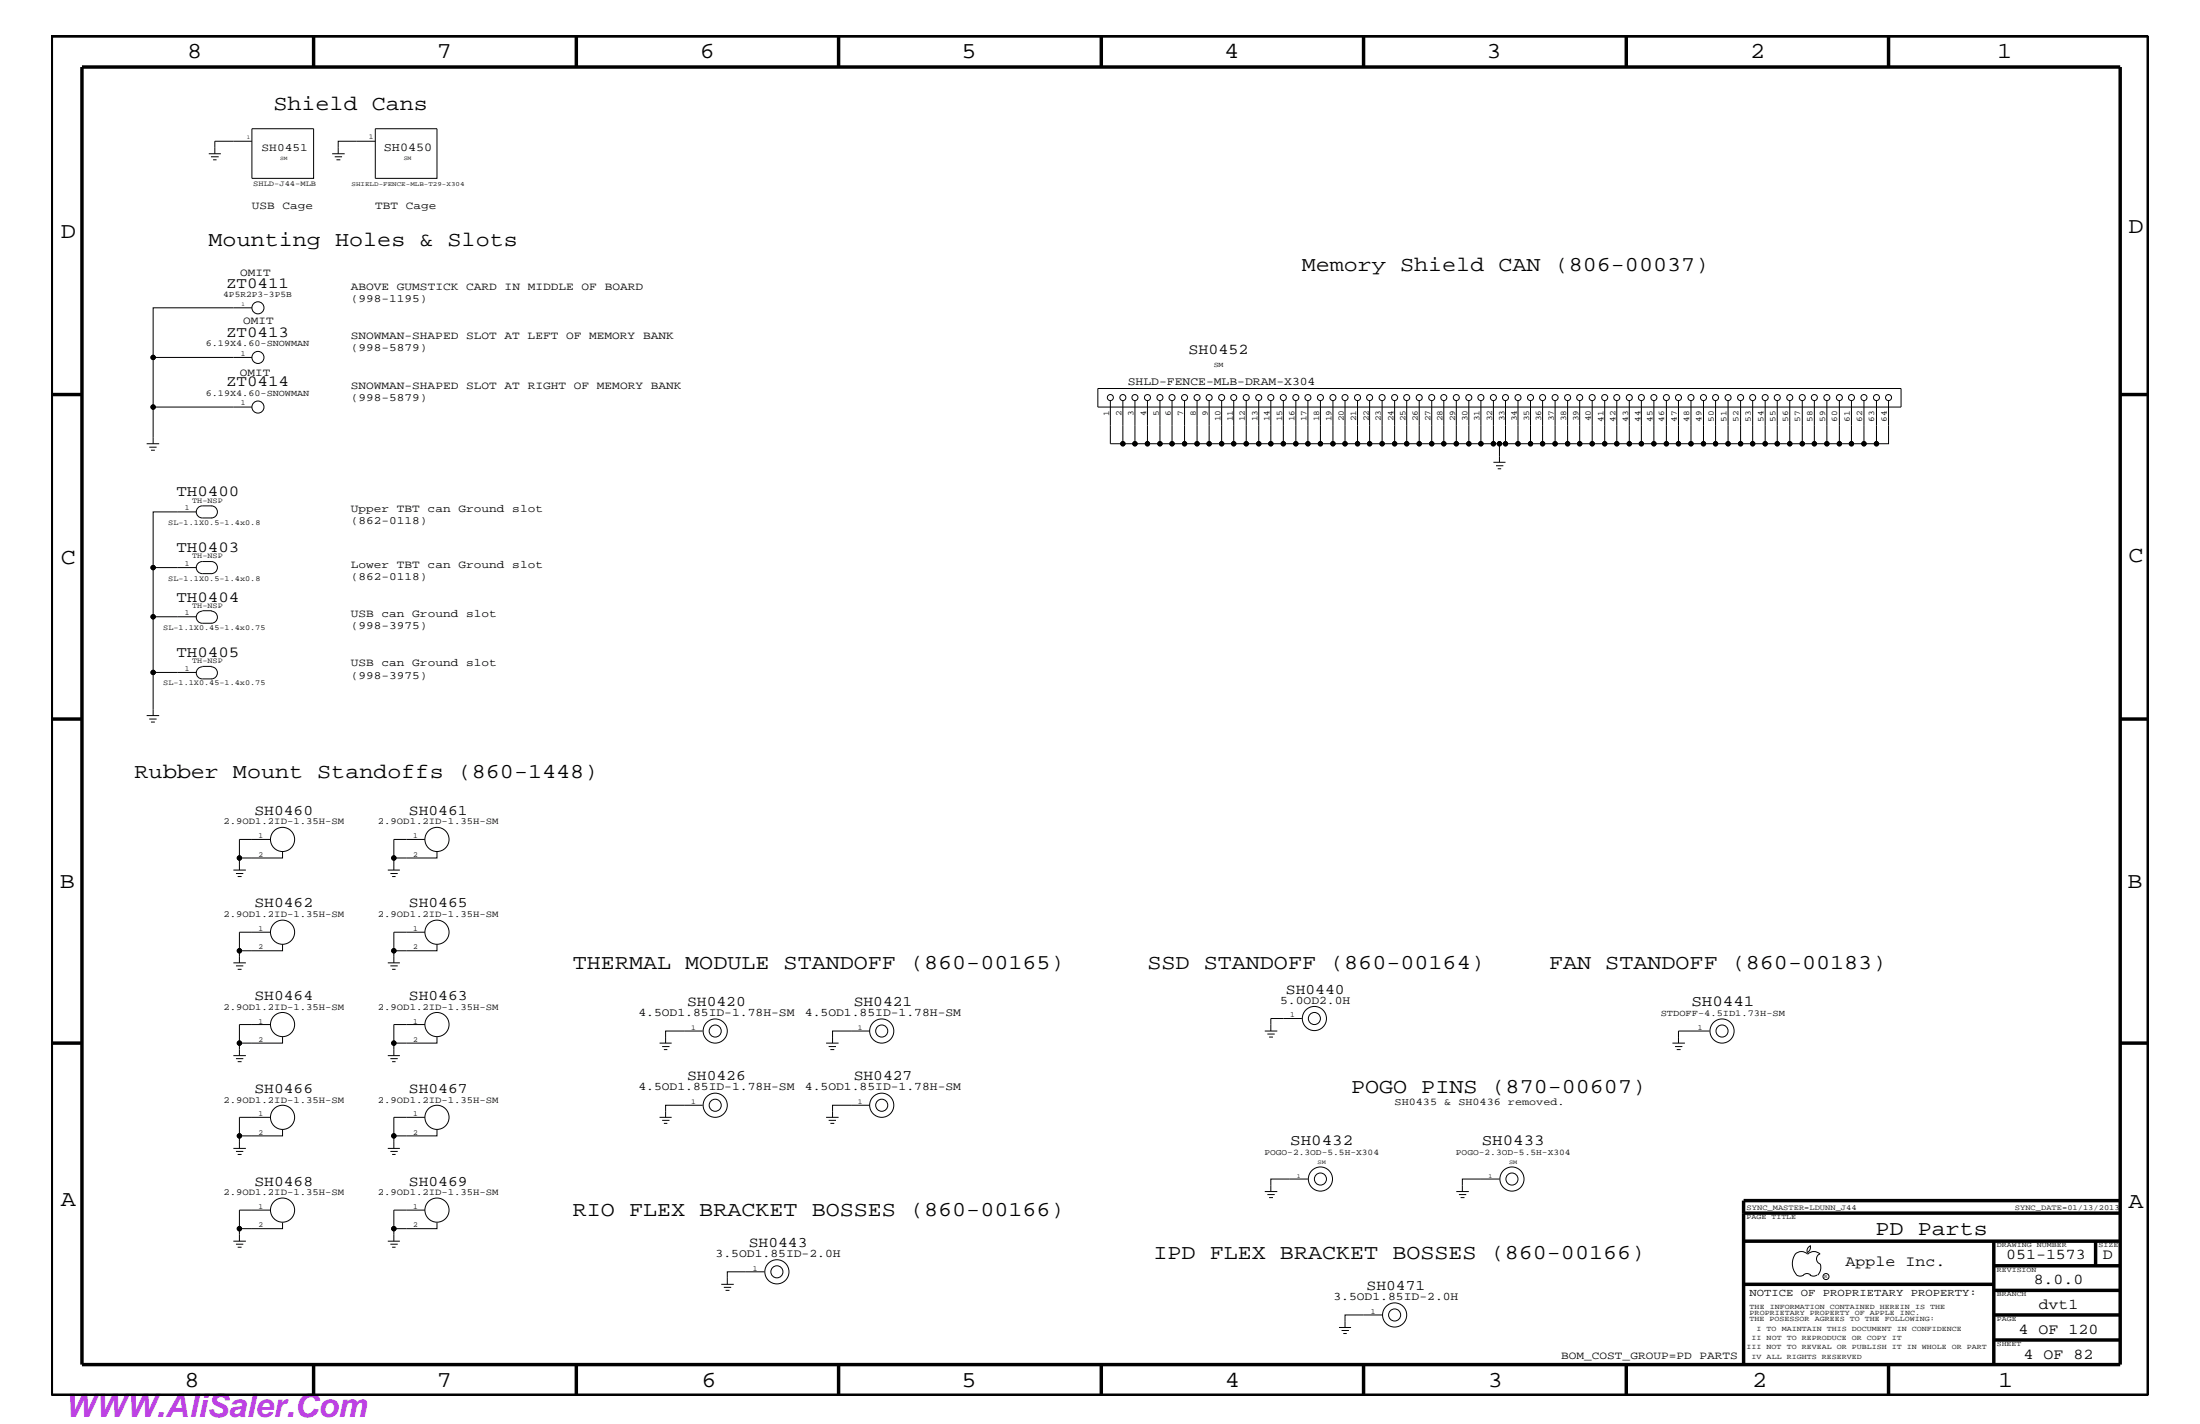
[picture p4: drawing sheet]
<svg xmlns="http://www.w3.org/2000/svg" width="432mm" height="279mm" viewBox="0 0 432 279" stroke-linecap="round" stroke-linejoin="round" font-family="sans-serif">
<g fill="none" stroke="#000" stroke-width=".2">
<path d="M41 30.2h2.3M41.4 30.8h1.5M41.8 31.4h.7M49.4 27.7h-7.2v2.5M49.4 25.3h12.2v9.7h-12.2zM65.2 30.2h2.4M65.7 30.8h1.4M66 31.4h.8M73.7 27.7h-7.3v2.5M73.7 25.3h12.1v9.7h-12.1zM49.4 79.9h-19.3v7.2M49.4 70.1h-19.3v9.8"/>
<path d="M49.4 60.4h-19.3v9.7M215.5 76.2h157.6v3.7h-157.6zM217.9 78.6v8.5h2.5M220.4 78.6v8.5h2.4M222.8 78.6v8.5h2.4M225.2 78.6v8.5M227.7 78.6v8.5h2.3M230 78.6v8.5M232.5 78.6v8.5h2.4M234.9 78.6v8.5h2.4M237.3 78.6v8.5M239.8 78.6v8.5h2.3"/>
<path d="M242.1 78.6v8.5M244.6 78.6v8.5h2.5M247.1 78.6v8.5M249.4 78.6v8.5h2.5M251.9 78.6v8.5h2.4M254.3 78.6v8.5M256.7 78.6v8.5h2.5M259.2 78.6v8.5M261.6 78.6v8.5h2.4M264 78.6v8.5h2.4M266.4 78.6v8.5h2.4M268.8 78.6v8.5"/>
<path d="M271.3 78.6v8.5h2.4M273.7 78.6v8.5M276.1 78.6v8.5h2.5M278.6 78.6v8.5h2.4M281 78.6v8.5M283.4 78.6v8.5h2.4M285.8 78.6v8.5M288.3 78.6v8.5h2.4M290.7 78.6v8.5h2.4M293.1 78.6v8.5h1.2v3.6M295.5 78.6v8.5h-1.2M297.9 78.6v8.5h-2.4"/>
<path d="M300.4 78.6v8.5h-2.5M302.8 78.6v8.5h-2.4M305.2 78.6v8.5h-2.4M307.7 78.6v8.5h-2.5M310 78.6v8.5h-2.3M312.5 78.6v8.5h-2.5M315 78.6v8.5h-2.5M317.3 78.6v8.5h-2.3M319.8 78.6v8.5h-2.5M322.2 78.6v8.5h-2.4M324.6 78.6v8.5h-2.4M327.1 78.6v8.5h-2.5"/>
<path d="M329.4 78.6v8.5h-2.3M331.9 78.6v8.5h-2.5M334.3 78.6v8.5h-2.4M336.7 78.6v8.5h-2.4M339.2 78.6v8.5h-2.5M341.6 78.6v8.5h-2.4M344 78.6v8.5h-2.4M346.5 78.6v8.5h-2.5M348.8 78.6v8.5h-2.3M351.3 78.6v8.5h-2.5M353.7 78.6v8.5h-2.4M356.1 78.6v8.5h-2.4"/>
<path d="M358.6 78.6v8.5h-2.5M361 78.6v8.5h-2.4M363.4 78.6v8.5h-2.4M365.8 78.6v8.5h-2.4M368.3 78.6v8.5h-2.5M370.7 78.6v8.5h-2.4M28.8 87.1h2.4M29.3 87.7h1.4M29.6 88.3h.8M41.5 99.3a1.19 1.19 0 0 1 1.2 1.1 1.19 1.19 0 0 1-1.2 1.2M41.6 99.3h-1.9a1.19 1.19 0 0 0-1.2 1.1 1.19 1.19 0 0 0 1.2 1.2h1.9M225.2 87.1h2.5"/>
<path d="M230 87.1h2.5M237.3 87.1h2.5M242.1 87.1h2.5M247.1 87.1h2.3M254.3 87.1h2.4M259.2 87.1h2.4M268.8 87.1h2.5M273.7 87.1h2.4M281 87.1h2.4M285.8 87.1h2.5M293.1 90.7h2.4M293.6 91.4h1.5"/>
<path d="M294 92h.6M38.5 111.4h-8.4v9.6M38.5 100.4h-8.4v11M39.7 119.9a1.19 1.19 0 0 0-1.2 1.2 1.19 1.19 0 0 0 1.2 1.2h1.9M39.7 119.8h1.9M41.5 119.9a1.19 1.19 0 0 1 1.2 1.2 1.19 1.19 0 0 1-1.2 1.2M41.5 110.2a1.19 1.19 0 0 1 1.2 1.2 1.19 1.19 0 0 1-1.2 1.2M41.6 110.2h-1.9a1.19 1.19 0 0 0-1.2 1.2 1.19 1.19 0 0 0 1.2 1.2h1.9M30.1 131.9v8.5M38.5 121h-8.4v10.9h8.4M39.7 130.8a1.19 1.19 0 0 0-1.2 1.2 1.19 1.19 0 0 0 1.2 1.2h1.9M39.7 130.8h1.9"/>
<path d="M41.5 130.8a1.19 1.19 0 0 1 1.2 1.2 1.19 1.19 0 0 1-1.2 1.2M28.8 140.4h2.4M29.3 141.1h1.4M29.6 141.7h.8M45.8 170.7h2.5M46.3 171.4h1.5M46.7 172h.7M53.1 164.7h-6.1v3.6M55.5 167.1v1.2h-8.5v2.4M76.1 170.7h2.4M76.6 171.4h1.5M77 172h.6"/>
<path d="M83.4 164.7h-6.1v3.6M85.8 167.1v1.2h-8.5v2.4M45.8 188.9h2.5M46.3 189.5h1.5M46.7 190.2h.7M53.1 182.9h-6.1v3.6M55.5 185.3v1.2h-8.5v2.4M76.1 188.9h2.4M76.6 189.5h1.5M77 190.2h.6M83.4 182.9h-6.1v3.6M85.8 185.3v1.2h-8.5v2.4"/>
<path d="M255.5 199.8h-6.1v2.5M45.8 207.1h2.5M46.3 207.7h1.5M46.7 208.3h.7M53.1 219.2h-6.1v3.7M53.1 201h-6.1v3.7M55.5 203.5v1.2h-8.5v2.4M76.1 207.1h2.4M76.6 207.7h1.5M77 208.3h.6M83.4 219.2h-6.1v3.7M83.4 201h-6.1v3.7"/>
<path d="M85.8 203.5v1.2h-8.5v2.4M129.5 219.2h2.3M129.5 204.7h2.3M130 219.8h1.4M130 205.3h1.4M130.3 205.9h.7M137.9 216.9h-7.3v2.3M137.9 202.3h-7.3v2.4M162.1 219.2h2.5M162.1 204.7h2.5M162.6 219.8h1.5M162.6 205.3h1.5"/>
<path d="M163 205.9h.7M170.7 216.9h-7.3v2.3M170.7 202.3h-7.3v2.4M248.2 202.3h2.5M248.8 202.9h1.4M249.1 203.5h.8M328.3 204.7h2.4M328.8 205.3h1.4M329.1 205.9h.8M335.5 202.3h-6.1v2.4M45.8 225.3h2.5M46.3 225.9h1.5"/>
<path d="M46.7 226.5h.7M53.1 237.4h-6.1v3.7M55.5 221.7v1.2h-8.5v2.4M55.5 239.9v1.2h-8.5v2.4M76.1 225.3h2.4M76.6 225.9h1.5M77 226.5h.6M83.4 237.4h-6.1v3.7M85.8 221.7v1.2h-8.5v2.4M85.8 239.9v1.2h-8.5v2.4M130.3 220.4h.7M163 220.4h.7"/>
<path d="M248.2 233.8h2.5M248.8 234.4h1.4M249.1 235h.8M256.7 231.3h-7.3v2.5M285.8 233.8h2.5M286.3 234.4h1.5M286.7 235h.7M294.3 231.3h-7.3v2.5M45.8 243.5h2.5M46.3 244.1h1.5M46.7 244.7h.7M76.1 243.5h2.4"/>
<path d="M76.6 244.1h1.5M77 244.7h.6M141.6 252h2.4M142.1 252.6h1.4M142.4 253.2h.8M150 249.5h-7.3v2.5M271.3 258h-7.3v2.5M352.3 246.1a1.69 1.69 0 0 1 2.5 0M352.4 246a3.3 3.3 0 0 0 .2 4.1M352.6 250.2l.7 .2 .7-.2M354 250.2l.7-.3 .7 .3M354.8 246.1a1.69 1.69 0 0 1 2.4 0"/>
<path d="M355.2 250.2l.7 .2 .7-.2M355.3 244.4v.3a1.18 1.18 0 0 1-.6 1.1M355.4 244.4a.99 .99 0 0 0-.6 1.4M357.2 246a1.04 1.04 0 0 0-.7 1 1.04 1.04 0 0 0 .7 1M357.3 248l.1 .7a2.11 2.11 0 0 1-.6 1.5M262.8 260.5h2.4M263.3 261.1h1.5M263.7 261.6h.6"/>
<circle cx="30.1" cy="79.9" r=".42"/>
<circle cx="30.1" cy="70.1" r=".42"/>
<circle cx="50.6" cy="60.4" r="1.19"/>
<circle cx="50.6" cy="70.1" r="1.19"/>
<circle cx="50.6" cy="79.9" r="1.19"/>
<circle cx="217.9" cy="78" r=".59"/>
<circle cx="220.4" cy="78" r=".59"/>
<circle cx="222.8" cy="78" r=".59"/>
<circle cx="225.2" cy="78" r=".59"/>
<circle cx="227.7" cy="78" r=".59"/>
<circle cx="230" cy="78" r=".59"/>
<circle cx="232.5" cy="78" r=".59"/>
<circle cx="234.9" cy="78" r=".59"/>
<circle cx="237.3" cy="78" r=".59"/>
<circle cx="239.8" cy="78" r=".59"/>
<circle cx="242.1" cy="78" r=".59"/>
<circle cx="244.6" cy="78" r=".59"/>
<circle cx="247.1" cy="78" r=".59"/>
<circle cx="249.4" cy="78" r=".59"/>
<circle cx="251.9" cy="78" r=".59"/>
<circle cx="254.3" cy="78" r=".59"/>
<circle cx="256.7" cy="78" r=".59"/>
<circle cx="259.2" cy="78" r=".59"/>
<circle cx="261.6" cy="78" r=".59"/>
<circle cx="264" cy="78" r=".59"/>
<circle cx="266.4" cy="78" r=".59"/>
<circle cx="268.8" cy="78" r=".59"/>
<circle cx="271.3" cy="78" r=".59"/>
<circle cx="273.7" cy="78" r=".59"/>
<circle cx="276.1" cy="78" r=".59"/>
<circle cx="278.6" cy="78" r=".59"/>
<circle cx="281" cy="78" r=".59"/>
<circle cx="283.4" cy="78" r=".59"/>
<circle cx="285.8" cy="78" r=".59"/>
<circle cx="288.3" cy="78" r=".59"/>
<circle cx="290.7" cy="78" r=".59"/>
<circle cx="293.1" cy="78" r=".59"/>
<circle cx="295.5" cy="78" r=".59"/>
<circle cx="297.9" cy="78" r=".59"/>
<circle cx="300.4" cy="78" r=".59"/>
<circle cx="302.8" cy="78" r=".59"/>
<circle cx="305.2" cy="78" r=".59"/>
<circle cx="307.7" cy="78" r=".59"/>
<circle cx="310" cy="78" r=".59"/>
<circle cx="312.5" cy="78" r=".59"/>
<circle cx="315" cy="78" r=".59"/>
<circle cx="317.3" cy="78" r=".59"/>
<circle cx="319.8" cy="78" r=".59"/>
<circle cx="322.2" cy="78" r=".59"/>
<circle cx="324.6" cy="78" r=".59"/>
<circle cx="327.1" cy="78" r=".59"/>
<circle cx="329.4" cy="78" r=".59"/>
<circle cx="331.9" cy="78" r=".59"/>
<circle cx="334.3" cy="78" r=".59"/>
<circle cx="336.7" cy="78" r=".59"/>
<circle cx="339.2" cy="78" r=".59"/>
<circle cx="341.6" cy="78" r=".59"/>
<circle cx="344" cy="78" r=".59"/>
<circle cx="346.5" cy="78" r=".59"/>
<circle cx="348.8" cy="78" r=".59"/>
<circle cx="351.3" cy="78" r=".59"/>
<circle cx="353.7" cy="78" r=".59"/>
<circle cx="356.1" cy="78" r=".59"/>
<circle cx="358.6" cy="78" r=".59"/>
<circle cx="361" cy="78" r=".59"/>
<circle cx="363.4" cy="78" r=".59"/>
<circle cx="365.8" cy="78" r=".59"/>
<circle cx="368.3" cy="78" r=".59"/>
<circle cx="370.7" cy="78" r=".59"/>
<circle cx="220.4" cy="87.1" r=".42"/>
<circle cx="222.8" cy="87.1" r=".42"/>
<circle cx="225.2" cy="87.1" r=".42"/>
<circle cx="227.7" cy="87.1" r=".42"/>
<circle cx="230" cy="87.1" r=".42"/>
<circle cx="232.5" cy="87.1" r=".42"/>
<circle cx="234.9" cy="87.1" r=".42"/>
<circle cx="237.3" cy="87.1" r=".42"/>
<circle cx="239.8" cy="87.1" r=".42"/>
<circle cx="242.1" cy="87.1" r=".42"/>
<circle cx="244.6" cy="87.1" r=".42"/>
<circle cx="247.1" cy="87.1" r=".42"/>
<circle cx="249.4" cy="87.1" r=".42"/>
<circle cx="251.9" cy="87.1" r=".42"/>
<circle cx="254.3" cy="87.1" r=".42"/>
<circle cx="256.7" cy="87.1" r=".42"/>
<circle cx="259.2" cy="87.1" r=".42"/>
<circle cx="261.6" cy="87.1" r=".42"/>
<circle cx="264" cy="87.1" r=".42"/>
<circle cx="266.4" cy="87.1" r=".42"/>
<circle cx="268.8" cy="87.1" r=".42"/>
<circle cx="271.3" cy="87.1" r=".42"/>
<circle cx="273.7" cy="87.1" r=".42"/>
<circle cx="276.1" cy="87.1" r=".42"/>
<circle cx="278.6" cy="87.1" r=".42"/>
<circle cx="281" cy="87.1" r=".42"/>
<circle cx="283.4" cy="87.1" r=".42"/>
<circle cx="285.8" cy="87.1" r=".42"/>
<circle cx="288.3" cy="87.1" r=".42"/>
<circle cx="290.7" cy="87.1" r=".42"/>
<circle cx="293.1" cy="87.1" r=".42"/>
<circle cx="294.3" cy="87.1" r=".42"/>
<circle cx="295.5" cy="87.1" r=".42"/>
<circle cx="297.9" cy="87.1" r=".42"/>
<circle cx="300.4" cy="87.1" r=".42"/>
<circle cx="302.8" cy="87.1" r=".42"/>
<circle cx="305.2" cy="87.1" r=".42"/>
<circle cx="307.7" cy="87.1" r=".42"/>
<circle cx="310" cy="87.1" r=".42"/>
<circle cx="312.5" cy="87.1" r=".42"/>
<circle cx="315" cy="87.1" r=".42"/>
<circle cx="317.3" cy="87.1" r=".42"/>
<circle cx="319.8" cy="87.1" r=".42"/>
<circle cx="322.2" cy="87.1" r=".42"/>
<circle cx="324.6" cy="87.1" r=".42"/>
<circle cx="327.1" cy="87.1" r=".42"/>
<circle cx="329.4" cy="87.1" r=".42"/>
<circle cx="331.9" cy="87.1" r=".42"/>
<circle cx="334.3" cy="87.1" r=".42"/>
<circle cx="336.7" cy="87.1" r=".42"/>
<circle cx="339.2" cy="87.1" r=".42"/>
<circle cx="341.6" cy="87.1" r=".42"/>
<circle cx="344" cy="87.1" r=".42"/>
<circle cx="346.5" cy="87.1" r=".42"/>
<circle cx="348.8" cy="87.1" r=".42"/>
<circle cx="351.3" cy="87.1" r=".42"/>
<circle cx="353.7" cy="87.1" r=".42"/>
<circle cx="356.1" cy="87.1" r=".42"/>
<circle cx="358.6" cy="87.1" r=".42"/>
<circle cx="361" cy="87.1" r=".42"/>
<circle cx="363.4" cy="87.1" r=".42"/>
<circle cx="365.8" cy="87.1" r=".42"/>
<circle cx="368.3" cy="87.1" r=".42"/>
<circle cx="30.1" cy="111.4" r=".42"/>
<circle cx="30.1" cy="131.9" r=".42"/>
<circle cx="30.1" cy="121" r=".42"/>
<circle cx="47" cy="168.3" r=".42"/>
<circle cx="55.5" cy="164.7" r="2.37"/>
<circle cx="77.3" cy="168.3" r=".42"/>
<circle cx="85.8" cy="164.7" r="2.37"/>
<circle cx="47" cy="186.5" r=".42"/>
<circle cx="55.5" cy="182.9" r="2.37"/>
<circle cx="77.3" cy="186.5" r=".42"/>
<circle cx="85.8" cy="182.9" r="2.37"/>
<circle cx="258" cy="199.8" r="2.37"/>
<circle cx="258" cy="199.8" r="1.19"/>
<circle cx="47" cy="204.7" r=".42"/>
<circle cx="55.5" cy="201" r="2.37"/>
<circle cx="55.5" cy="219.2" r="2.37"/>
<circle cx="77.3" cy="204.7" r=".42"/>
<circle cx="85.8" cy="201" r="2.37"/>
<circle cx="85.8" cy="219.2" r="2.37"/>
<circle cx="140.4" cy="202.3" r="2.37"/>
<circle cx="140.4" cy="216.9" r="2.37"/>
<circle cx="140.4" cy="202.3" r="1.19"/>
<circle cx="140.4" cy="216.9" r="1.19"/>
<circle cx="173.1" cy="202.3" r="2.37"/>
<circle cx="173.1" cy="216.9" r="2.37"/>
<circle cx="173.1" cy="202.3" r="1.19"/>
<circle cx="173.1" cy="216.9" r="1.19"/>
<circle cx="338" cy="202.3" r="2.37"/>
<circle cx="338" cy="202.3" r="1.19"/>
<circle cx="47" cy="222.9" r=".42"/>
<circle cx="55.5" cy="237.4" r="2.37"/>
<circle cx="77.3" cy="222.9" r=".42"/>
<circle cx="85.8" cy="237.4" r="2.37"/>
<circle cx="259.2" cy="231.3" r="2.37"/>
<circle cx="259.2" cy="231.3" r="1.19"/>
<circle cx="296.8" cy="231.3" r="1.19"/>
<circle cx="296.8" cy="231.3" r="2.37"/>
<circle cx="47" cy="241.1" r=".42"/>
<circle cx="77.3" cy="241.1" r=".42"/>
<circle cx="152.5" cy="249.5" r="2.37"/>
<circle cx="152.5" cy="249.5" r="1.19"/>
<circle cx="273.7" cy="258" r="2.37"/>
<circle cx="273.7" cy="258" r="1.19"/>
<circle cx="358.4" cy="250.5" r=".59"/>
</g>
<g fill="none" stroke="#000" stroke-width=".68" stroke-linecap="butt">
<path d="M10.1 7.1h411.5v266.7h-411.5zM16.1 13.2h400v254.5h-400zM61.6 7.1v6.1M113.1 7.1v6.1M164.6 7.1v6.1M216.2 7.1v6.1M267.6 7.1v6.1M319.2 7.1v6.1M370.7 7.1v6.1M10.1 77.4h6M416.1 77.4h5.5M10.1 141.1h6"/>
<path d="M416.1 141.1h5.5M10.1 204.7h6M416.1 204.7h5.5M342.2 238h73.9M416.1 235.6h-73.9v32.1M342.2 252h49.1M342.2 243.5h73.9M391.3 258h24.8M391.3 253.2h24.8M391.3 248.4h24.8M391.3 243.5v24.2M411.3 243.5v4.9"/>
<path d="M61.6 267.7v6.1M113.1 267.7v6.1M164.6 267.7v6.1M216.2 268v5.8M267.6 267.7v6.1M319.2 267.7v6.1M370.7 267.7v6.1M391.3 262.9h24.8"/>
</g>
<g fill="#000">
<circle cx="30.1" cy="70.1" r=".42"/>
<circle cx="30.1" cy="79.9" r=".42"/>
<circle cx="220.4" cy="87.1" r=".42"/>
<circle cx="222.8" cy="87.1" r=".42"/>
<circle cx="225.2" cy="87.1" r=".42"/>
<circle cx="227.7" cy="87.1" r=".42"/>
<circle cx="230" cy="87.1" r=".42"/>
<circle cx="232.5" cy="87.1" r=".42"/>
<circle cx="234.9" cy="87.1" r=".42"/>
<circle cx="237.3" cy="87.1" r=".42"/>
<circle cx="239.8" cy="87.1" r=".42"/>
<circle cx="242.1" cy="87.1" r=".42"/>
<circle cx="244.6" cy="87.1" r=".42"/>
<circle cx="247.1" cy="87.1" r=".42"/>
<circle cx="249.4" cy="87.1" r=".42"/>
<circle cx="251.9" cy="87.1" r=".42"/>
<circle cx="254.3" cy="87.1" r=".42"/>
<circle cx="256.7" cy="87.1" r=".42"/>
<circle cx="259.2" cy="87.1" r=".42"/>
<circle cx="261.6" cy="87.1" r=".42"/>
<circle cx="264" cy="87.1" r=".42"/>
<circle cx="266.4" cy="87.1" r=".42"/>
<circle cx="268.8" cy="87.1" r=".42"/>
<circle cx="271.3" cy="87.1" r=".42"/>
<circle cx="273.7" cy="87.1" r=".42"/>
<circle cx="276.1" cy="87.1" r=".42"/>
<circle cx="278.6" cy="87.1" r=".42"/>
<circle cx="281" cy="87.1" r=".42"/>
<circle cx="283.4" cy="87.1" r=".42"/>
<circle cx="285.8" cy="87.1" r=".42"/>
<circle cx="288.3" cy="87.1" r=".42"/>
<circle cx="290.7" cy="87.1" r=".42"/>
<circle cx="293.1" cy="87.1" r=".42"/>
<circle cx="294.3" cy="87.1" r=".42"/>
<circle cx="295.5" cy="87.1" r=".42"/>
<circle cx="297.9" cy="87.1" r=".42"/>
<circle cx="300.4" cy="87.1" r=".42"/>
<circle cx="302.8" cy="87.1" r=".42"/>
<circle cx="305.2" cy="87.1" r=".42"/>
<circle cx="307.7" cy="87.1" r=".42"/>
<circle cx="310" cy="87.1" r=".42"/>
<circle cx="312.5" cy="87.1" r=".42"/>
<circle cx="315" cy="87.1" r=".42"/>
<circle cx="317.3" cy="87.1" r=".42"/>
<circle cx="319.8" cy="87.1" r=".42"/>
<circle cx="322.2" cy="87.1" r=".42"/>
<circle cx="324.6" cy="87.1" r=".42"/>
<circle cx="327.1" cy="87.1" r=".42"/>
<circle cx="329.4" cy="87.1" r=".42"/>
<circle cx="331.9" cy="87.1" r=".42"/>
<circle cx="334.3" cy="87.1" r=".42"/>
<circle cx="336.7" cy="87.1" r=".42"/>
<circle cx="339.2" cy="87.1" r=".42"/>
<circle cx="341.6" cy="87.1" r=".42"/>
<circle cx="344" cy="87.1" r=".42"/>
<circle cx="346.5" cy="87.1" r=".42"/>
<circle cx="348.8" cy="87.1" r=".42"/>
<circle cx="351.3" cy="87.1" r=".42"/>
<circle cx="353.7" cy="87.1" r=".42"/>
<circle cx="356.1" cy="87.1" r=".42"/>
<circle cx="358.6" cy="87.1" r=".42"/>
<circle cx="361" cy="87.1" r=".42"/>
<circle cx="363.4" cy="87.1" r=".42"/>
<circle cx="365.8" cy="87.1" r=".42"/>
<circle cx="368.3" cy="87.1" r=".42"/>
<circle cx="30.1" cy="111.4" r=".42"/>
<circle cx="30.1" cy="131.9" r=".42"/>
<circle cx="30.1" cy="121" r=".42"/>
<circle cx="47" cy="168.3" r=".42"/>
<circle cx="77.3" cy="168.3" r=".42"/>
<circle cx="47" cy="186.5" r=".42"/>
<circle cx="77.3" cy="186.5" r=".42"/>
<circle cx="47" cy="204.7" r=".42"/>
<circle cx="77.3" cy="204.7" r=".42"/>
<circle cx="47" cy="222.9" r=".42"/>
<circle cx="77.3" cy="222.9" r=".42"/>
<circle cx="47" cy="241.1" r=".42"/>
<circle cx="77.3" cy="241.1" r=".42"/>
</g>
<text font-size="6.3" fill="#bd42e3" x="12.7" y="278.1">WWW.AliSaler.Com</text>
<g font-size="4.5">
<text x="36.7" y="11.5">8</text>
<text x="85.8" y="11.5">7</text>
<text x="137.3" y="11.5">6</text>
<text x="188.7" y="11.5">5</text>
<text x="240.3" y="11.5">4</text>
<text x="291.8" y="11.5">3</text>
<text x="343.5" y="11.5">2</text>
<text x="392" y="11.5">1</text>
<text x="11.9" y="46.8">D</text>
<text x="417.7" y="45.7">D</text>
<text x="11.9" y="110.6">C</text>
<text x="417.7" y="110.4">C</text>
<text x="11.8" y="174.3">B</text>
<text x="417.6" y="174.2">B</text>
<text x="11.9" y="236.7">A</text>
<text x="417.7" y="237.1">A</text>
<text x="36.2" y="272.1">8</text>
<text x="85.8" y="272.1">7</text>
<text x="137.7" y="272.1">6</text>
<text x="188.7" y="272.1">5</text>
<text x="240.4" y="272.1">4</text>
<text x="292" y="272.1">3</text>
<text x="343.9" y="272.1">2</text>
<text x="392.2" y="272.1">1</text>
</g>
<g font-size="4.1">
<text x="53.7" y="21.6">Shield Cans</text>
<text x="40.9" y="48.3">Mounting Holes &amp; Slots</text>
<text x="255.5" y="53.2">Memory Shield CAN (806-00037)</text>
<text x="26.4" y="152.6">Rubber Mount Standoffs (860-1448)</text>
<text x="112.4" y="190.2">THERMAL MODULE STANDOFF (860-00165)</text>
<text x="225.2" y="190.2">SSD STANDOFF (860-00164)</text>
<text x="304" y="190.2">FAN STANDOFF (860-00183)</text>
<text x="265.2" y="214.4">POGO PINS (870-00607)</text>
<text x="112.4" y="238.6">RIO FLEX BRACKET BOSSES (860-00166)</text>
<text x="368.1" y="242.3">PD Parts</text>
<text x="226.4" y="247.1">IPD FLEX BRACKET BOSSES (860-00166)</text>
</g>
<g font-size="3">
<text x="44.4" y="56.4">ZT0411</text>
<text x="44.4" y="66.2">ZT0413</text>
<text x="233.3" y="69.5">SH0452</text>
<text x="44.4" y="75.8">ZT0414</text>
<text x="34.6" y="97.4">TH0400</text>
<text x="34.6" y="108.3">TH0403</text>
<text x="34.6" y="118.1">TH0404</text>
<text x="34.6" y="128.9">TH0405</text>
<text x="332" y="197.4">SH0441</text>
<text x="253.2" y="224.7">SH0432</text>
<text x="290.8" y="224.7">SH0433</text>
<text x="362.2" y="248.4">Apple Inc.</text>
<text x="393.7" y="247.1">051-1573</text>
<text x="399.2" y="252">8.0.0</text>
<text x="412.7" y="247.1">D</text>
<text x="400.1" y="256.8">dvt1</text>
<text x="396.2" y="261.6">4 OF 120</text>
<text x="397.2" y="266.6">4 OF 82</text>
</g>
<g font-size="2.9">
<text x="50" y="159.9">SH0460</text>
<text x="80.3" y="159.9">SH0461</text>
<text x="50" y="178">SH0462</text>
<text x="80.3" y="178">SH0465</text>
<text x="50" y="196.2">SH0464</text>
<text x="80.3" y="196.2">SH0463</text>
<text x="134.9" y="197.4">SH0420</text>
<text x="167.6" y="197.4">SH0421</text>
<text x="252.4" y="195">SH0440</text>
<text x="50" y="214.4">SH0466</text>
<text x="80.3" y="214.4">SH0467</text>
<text x="134.9" y="211.9">SH0426</text>
<text x="167.6" y="211.9">SH0427</text>
<text x="50" y="232.6">SH0468</text>
<text x="80.3" y="232.6">SH0469</text>
<text x="147" y="244.7">SH0443</text>
<text x="268.2" y="253.2">SH0471</text>
</g>
<text font-size="2.4" x="75.4" y="29.7">SH0450</text>
<g font-size="2.3">
<text x="221.4" y="75.6">SHLD-FENCE-MLB-DRAM-X304</text>
<text x="251.2" y="197">5.0OD2.0H</text>
<text x="125.3" y="199.3">4.5OD1.85ID-1.78H-SM</text>
<text x="158" y="199.3">4.5OD1.85ID-1.78H-SM</text>
<text x="125.3" y="213.9">4.5OD1.85ID-1.78H-SM</text>
<text x="158" y="213.9">4.5OD1.85ID-1.78H-SM</text>
<text x="140.5" y="246.7">3.5OD1.85ID-2.0H</text>
<text x="261.7" y="255.1">3.5OD1.85ID-2.0H</text>
</g>
<g font-size="2.2">
<text x="51.4" y="29.7">SH0451</text>
<text x="49.4" y="41">USB Cage</text>
<text x="73.7" y="41">TBT Cage</text>
<text x="47.2" y="54.1">OMIT</text>
<text x="68.8" y="59.2">(998-1195)</text>
<text x="68.8" y="56.8">ABOVE GUMSTICK CARD IN MIDDLE OF BOARD</text>
<text x="47.8" y="63.5">OMIT</text>
<text x="68.8" y="66.5">SNOWMAN-SHAPED SLOT AT LEFT OF MEMORY BANK</text>
<text x="68.8" y="68.9">(998-5879)</text>
<text x="47.1" y="73.7">OMIT</text>
<text x="68.8" y="76.2">SNOWMAN-SHAPED SLOT AT RIGHT OF MEMORY BANK</text>
<text x="68.8" y="78.6">(998-5879)</text>
<text x="68.8" y="100.4">Upper TBT can Ground slot</text>
<text x="68.8" y="102.9">(862-0118)</text>
<text x="68.8" y="111.4">Lower TBT can Ground slot</text>
<text x="68.8" y="113.7">(862-0118)</text>
<text x="68.8" y="123.5">(998-3975)</text>
<text x="68.8" y="121">USB can Ground slot</text>
<text x="68.8" y="130.8">USB can Ground slot</text>
<text x="68.8" y="133.2">(998-3975)</text>
<text x="306.4" y="266.6">BOM_COST_GROUP=PD PARTS</text>
</g>
<text font-size="2.1" x="343.4" y="254.4">NOTICE OF PROPRIETARY PROPERTY:</text>
<text font-size="2" x="273.7" y="216.9">SH0435 &amp; SH0436 removed.</text>
<g font-size="1.9">
<text x="43.9" y="161.7">2.9OD1.2ID-1.35H-SM</text>
<text x="74.2" y="161.7">2.9OD1.2ID-1.35H-SM</text>
<text x="43.9" y="179.9">2.9OD1.2ID-1.35H-SM</text>
<text x="74.2" y="179.9">2.9OD1.2ID-1.35H-SM</text>
<text x="43.9" y="198.1">2.9OD1.2ID-1.35H-SM</text>
<text x="74.2" y="198.1">2.9OD1.2ID-1.35H-SM</text>
<text x="43.9" y="216.4">2.9OD1.2ID-1.35H-SM</text>
<text x="74.2" y="216.4">2.9OD1.2ID-1.35H-SM</text>
<text x="43.9" y="234.6">2.9OD1.2ID-1.35H-SM</text>
<text x="74.2" y="234.6">2.9OD1.2ID-1.35H-SM</text>
</g>
<g font-size="1.8">
<text x="40.4" y="67.9">6.19X4.60-SNOWMAN</text>
<text x="40.4" y="77.7">6.19X4.60-SNOWMAN</text>
<text x="326" y="199.3">STDOFF-4.5ID1.73H-SM</text>
</g>
<g font-size="1.7">
<text x="43.8" y="58.3">4P5R2P3-3P5B</text>
<text x="217.7" y="81.6" transform="rotate(-90 217.7 81.6)">1</text>
<text x="220.1" y="81.6" transform="rotate(-90 220.1 81.6)">2</text>
<text x="222.5" y="81.6" transform="rotate(-90 222.5 81.6)">3</text>
<text x="225" y="81.6" transform="rotate(-90 225 81.6)">4</text>
<text x="227.4" y="81.6" transform="rotate(-90 227.4 81.6)">5</text>
<text x="229.8" y="81.6" transform="rotate(-90 229.8 81.6)">6</text>
<text x="232.2" y="81.6" transform="rotate(-90 232.2 81.6)">7</text>
<text x="234.7" y="81.6" transform="rotate(-90 234.7 81.6)">8</text>
<text x="237.1" y="81.6" transform="rotate(-90 237.1 81.6)">9</text>
<text x="239.5" y="82.7" transform="rotate(-90 239.5 82.7)">10</text>
<text x="242" y="82.7" transform="rotate(-90 242 82.7)">11</text>
<text x="244.3" y="82.7" transform="rotate(-90 244.3 82.7)">12</text>
<text x="246.8" y="82.7" transform="rotate(-90 246.8 82.7)">13</text>
<text x="249.2" y="82.7" transform="rotate(-90 249.2 82.7)">14</text>
<text x="251.6" y="82.7" transform="rotate(-90 251.6 82.7)">15</text>
<text x="254.1" y="82.7" transform="rotate(-90 254.1 82.7)">16</text>
<text x="256.5" y="82.7" transform="rotate(-90 256.5 82.7)">17</text>
<text x="258.9" y="82.7" transform="rotate(-90 258.9 82.7)">18</text>
<text x="261.4" y="82.7" transform="rotate(-90 261.4 82.7)">19</text>
<text x="263.7" y="82.7" transform="rotate(-90 263.7 82.7)">20</text>
<text x="266.2" y="82.7" transform="rotate(-90 266.2 82.7)">21</text>
<text x="268.6" y="82.7" transform="rotate(-90 268.6 82.7)">22</text>
<text x="271" y="82.7" transform="rotate(-90 271 82.7)">23</text>
<text x="273.5" y="82.7" transform="rotate(-90 273.5 82.7)">24</text>
<text x="275.8" y="82.7" transform="rotate(-90 275.8 82.7)">25</text>
<text x="278.3" y="82.7" transform="rotate(-90 278.3 82.7)">26</text>
<text x="280.8" y="82.7" transform="rotate(-90 280.8 82.7)">27</text>
<text x="283.1" y="82.7" transform="rotate(-90 283.1 82.7)">28</text>
<text x="285.6" y="82.7" transform="rotate(-90 285.6 82.7)">29</text>
<text x="288" y="82.7" transform="rotate(-90 288 82.7)">30</text>
<text x="290.4" y="82.7" transform="rotate(-90 290.4 82.7)">31</text>
<text x="292.9" y="82.7" transform="rotate(-90 292.9 82.7)">32</text>
<text x="295.3" y="82.7" transform="rotate(-90 295.3 82.7)">33</text>
<text x="297.7" y="82.7" transform="rotate(-90 297.7 82.7)">34</text>
<text x="300.1" y="82.7" transform="rotate(-90 300.1 82.7)">35</text>
<text x="302.5" y="82.7" transform="rotate(-90 302.5 82.7)">36</text>
<text x="305" y="82.7" transform="rotate(-90 305 82.7)">37</text>
<text x="307.4" y="82.7" transform="rotate(-90 307.4 82.7)">38</text>
<text x="309.8" y="82.7" transform="rotate(-90 309.8 82.7)">39</text>
<text x="312.3" y="82.7" transform="rotate(-90 312.3 82.7)">40</text>
<text x="314.7" y="82.7" transform="rotate(-90 314.7 82.7)">41</text>
<text x="317.1" y="82.7" transform="rotate(-90 317.1 82.7)">42</text>
<text x="319.5" y="82.7" transform="rotate(-90 319.5 82.7)">43</text>
<text x="322" y="82.7" transform="rotate(-90 322 82.7)">44</text>
<text x="324.4" y="82.7" transform="rotate(-90 324.4 82.7)">45</text>
<text x="326.6" y="82.7" transform="rotate(-90 326.6 82.7)">46</text>
<text x="329.1" y="82.7" transform="rotate(-90 329.1 82.7)">47</text>
<text x="331.6" y="82.7" transform="rotate(-90 331.6 82.7)">48</text>
<text x="333.9" y="82.7" transform="rotate(-90 333.9 82.7)">49</text>
<text x="336.4" y="82.7" transform="rotate(-90 336.4 82.7)">50</text>
<text x="338.8" y="82.7" transform="rotate(-90 338.8 82.7)">51</text>
<text x="341.2" y="82.7" transform="rotate(-90 341.2 82.7)">52</text>
<text x="343.7" y="82.7" transform="rotate(-90 343.7 82.7)">53</text>
<text x="346.1" y="82.7" transform="rotate(-90 346.1 82.7)">54</text>
<text x="348.5" y="82.7" transform="rotate(-90 348.5 82.7)">55</text>
<text x="350.9" y="82.7" transform="rotate(-90 350.9 82.7)">56</text>
<text x="353.3" y="82.7" transform="rotate(-90 353.3 82.7)">57</text>
<text x="355.8" y="82.7" transform="rotate(-90 355.8 82.7)">58</text>
<text x="358.2" y="82.7" transform="rotate(-90 358.2 82.7)">59</text>
<text x="360.6" y="82.7" transform="rotate(-90 360.6 82.7)">60</text>
<text x="363.1" y="82.7" transform="rotate(-90 363.1 82.7)">61</text>
<text x="365.5" y="82.7" transform="rotate(-90 365.5 82.7)">62</text>
<text x="367.9" y="82.7" transform="rotate(-90 367.9 82.7)">63</text>
<text x="370.3" y="82.7" transform="rotate(-90 370.3 82.7)">64</text>
<text x="248.2" y="226.7">POGO-2.3OD-5.5H-X304</text>
<text x="285.8" y="226.7">POGO-2.3OD-5.5H-X304</text>
</g>
<g font-size="1.5">
<text x="49.7" y="36.5">SHLD-J44-MLB</text>
<text x="47.3" y="69.8">1</text>
<text x="47.3" y="79.4">1</text>
<text x="36.3" y="100.1">1</text>
<text x="37.7" y="98.7">TH-NSP</text>
<text x="33" y="103">SL-1.1X0.5-1.4x0.8</text>
<text x="33" y="113.9">SL-1.1X0.5-1.4x0.8</text>
<text x="36.3" y="111">1</text>
<text x="37.7" y="109.5">TH-NSP</text>
<text x="37.7" y="119.2">TH-NSP</text>
<text x="32" y="123.6">SL-1.1X0.45-1.4x0.75</text>
<text x="36.3" y="120.7">1</text>
<text x="36.3" y="131.6">1</text>
<text x="37.7" y="130.2">TH-NSP</text>
<text x="32" y="134.5">SL-1.1X0.45-1.4x0.75</text>
<text x="50.8" y="164.5">1</text>
<text x="81.1" y="164.5">1</text>
<text x="50.8" y="168.1">2</text>
<text x="81.1" y="168.1">2</text>
<text x="50.8" y="182.7">1</text>
<text x="81.1" y="182.7">1</text>
<text x="50.8" y="186.3">2</text>
<text x="81.1" y="186.3">2</text>
<text x="50.8" y="200.9">1</text>
<text x="81.1" y="200.9">1</text>
<text x="253.2" y="199.6">1</text>
<text x="333.2" y="202">1</text>
<text x="50.8" y="204.4">2</text>
<text x="81.1" y="204.4">2</text>
<text x="50.8" y="219">1</text>
<text x="81.1" y="219">1</text>
<text x="50.8" y="222.6">2</text>
<text x="81.1" y="222.6">2</text>
<text x="50.8" y="237.2">1</text>
<text x="81.1" y="237.2">1</text>
<text x="342.8" y="237.4">SYNC_MASTER=LDUNN_J44</text>
<text x="395.5" y="237.4">SYNC_DATE=01/13/2013</text>
<text x="50.8" y="240.8">2</text>
<text x="81.1" y="240.8">2</text>
<text x="147.8" y="249.3">1</text>
<text x="269" y="257.8">1</text>
</g>
<g font-size="1.4">
<text x="72.4" y="27.2">1</text>
<text x="238.2" y="72">SM</text>
<text x="135.7" y="202">1</text>
<text x="168.4" y="202">1</text>
<text x="135.7" y="216.6">1</text>
<text x="168.4" y="216.6">1</text>
<text x="342.8" y="239.2">PAGE TITLE</text>
<text x="391.9" y="244.7">DRAWING NUMBER</text>
<text x="411.9" y="244.7">SIZE</text>
<text x="391.9" y="249.5">REVISION</text>
<text x="343.4" y="256.8">THE INFORMATION CONTAINED HEREIN IS THE</text>
<text x="391.9" y="254.4">BRANCH</text>
<text x="343.4" y="258">PROPRIETARY PROPERTY OF APPLE INC.</text>
<text x="343.4" y="259.3">THE POSESSOR AGREES TO THE FOLLOWING:</text>
<text x="343.8" y="262.9">II NOT TO REPRODUCE OR COPY IT</text>
<text x="344.8" y="261.1">I TO MAINTAIN THIS DOCUMENT IN CONFIDENCE</text>
<text x="391.9" y="259.3">PAGE</text>
<text x="342.8" y="264.7">III NOT TO REVEAL OR PUBLISH IT IN WHOLE OR PART</text>
<text x="343.8" y="266.6">IV ALL RIGHTS RESERVED</text>
<text x="391.9" y="264.1">SHEET</text>
</g>
<text font-size="1.3" x="69" y="36.5">SHIELD-FENCE-MLB-T29-X304</text>
<g font-size="1.2">
<text x="79.2" y="31.4">SM</text>
<text x="254.6" y="231.1">1</text>
<text x="258.6" y="228.4">SM</text>
<text x="292.1" y="231.1">1</text>
<text x="296.2" y="228.4">SM</text>
</g>
<g font-size="1.1">
<text x="48.4" y="27.2">1</text>
<text x="55" y="31.4">SM</text>
<text x="47.4" y="60.1">1</text>
</g>
<text font-size="1" x="358.1" y="250.7">R</text>
</svg>
